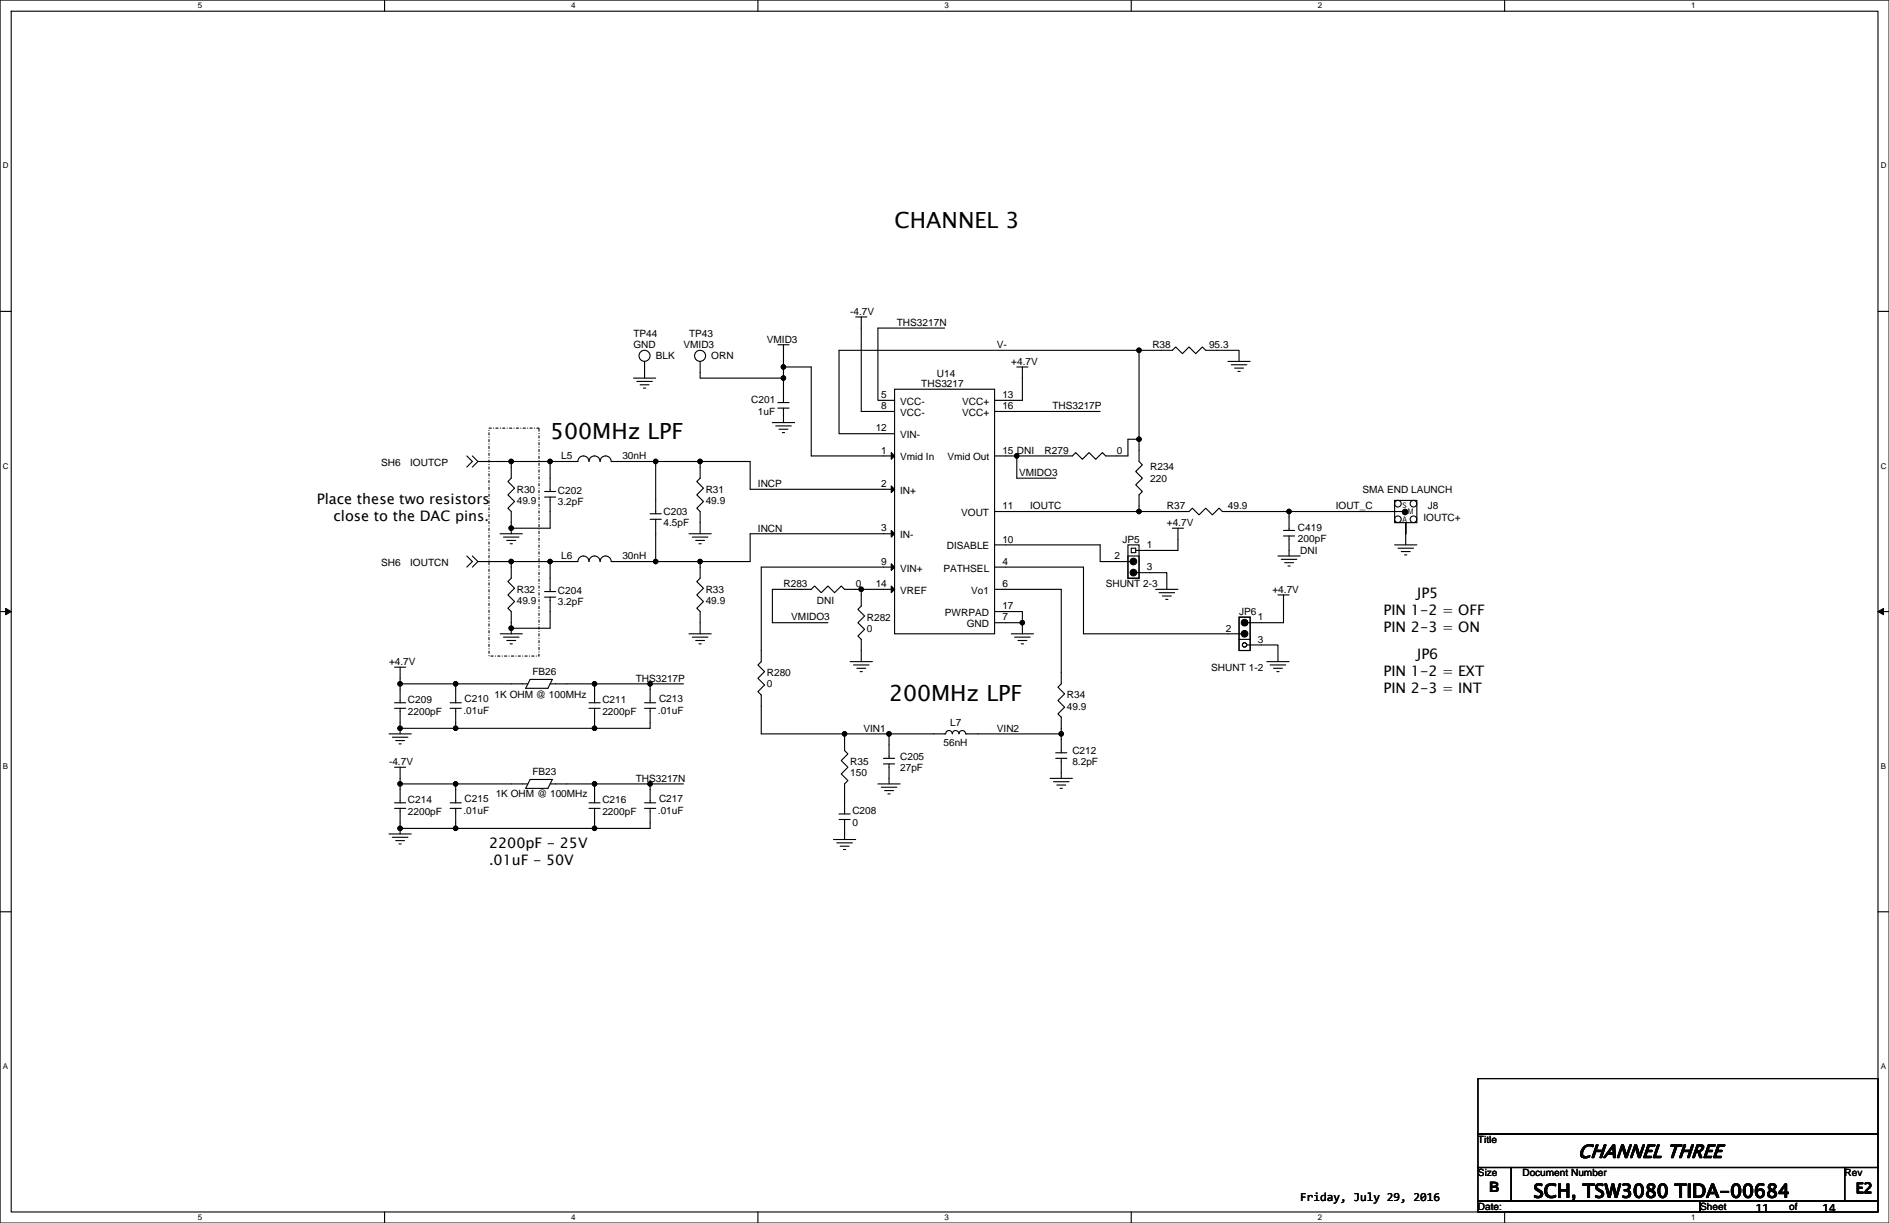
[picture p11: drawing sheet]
<svg xmlns="http://www.w3.org/2000/svg" width="432mm" height="279mm" viewBox="0 0 432 279" stroke-linecap="round" stroke-linejoin="round" font-family="sans-serif">
<path d="M0 0h431.8v279.4h-431.8zM2.6 2.6h426.7v274.3h-426.7z" fill="none" stroke="#000" stroke-width=".25"/>
<g fill="#fff">
<path d="M45.2 .3h1v2h-1z"/>
<path d="M45.2 277.1h1v2.1h-1z"/>
</g>
<path d="M87.9 0v2.6M87.9 276.9v2.5" fill="none" stroke="#000" stroke-width=".25"/>
<g fill="#fff">
<path d="M130.6 .3h1v2h-1z"/>
<path d="M130.6 277.1h1v2.1h-1z"/>
</g>
<path d="M173.2 0v2.6M173.2 276.9v2.5" fill="none" stroke="#000" stroke-width=".25"/>
<g fill="#fff">
<path d="M215.9 .3h1v2h-1z"/>
<path d="M215.9 277.1h1v2.1h-1z"/>
</g>
<path d="M258.6 0v2.6M258.6 276.9v2.5" fill="none" stroke="#000" stroke-width=".25"/>
<g fill="#fff">
<path d="M301.3 .3h1v2h-1z"/>
<path d="M301.3 277.1h1v2.1h-1z"/>
</g>
<path d="M343.9 0v2.6M343.9 276.9v2.5" fill="none" stroke="#000" stroke-width=".25"/>
<g fill="#fff">
<path d="M386.6 .3h1v2h-1z"/>
<path d="M386.6 277.1h1v2.1h-1z"/>
<path d="M.7 36.9h1.2v2h-1.2z"/>
<path d="M429.9 36.9h1.3v2h-1.3z"/>
<path d="M.7 105.4h1.2v2.1h-1.2z"/>
<path d="M429.9 105.4h1.3v2.1h-1.3z"/>
</g>
<path d="M0 71.1h2.6M429.3 71.1h2.5" fill="none" stroke="#000" stroke-width=".25"/>
<g fill="#fff">
<path d="M.7 174h1.2v2h-1.2z"/>
<path d="M429.9 174h1.2v2h-1.2z"/>
</g>
<path d="M0 139.7h2.6M429.3 139.7h2.5" fill="none" stroke="#000" stroke-width=".25"/>
<path d="M1.3 139l1.3 .7-1.3 .7zM429.3 139.7l1.3-.7v1.4z" fill="#000" stroke="#000" stroke-width=".23"/>
<g fill="#fff">
<path d="M.7 242.6h1.2v2h-1.2z"/>
<path d="M429.9 242.6h1.2v2h-1.2z"/>
</g>
<g fill="none" stroke="#000" stroke-width=".25">
<path d="M177.8 78.8h2.6M179.1 78.8v5M195.6 72.4h2.5M196.9 72.4v21.6h7.6M215.9 75h-15.2v16.5h3.8M144.8 86.4h5.1M145.6 87.1h3.5M146.3 87.9h2.1M147.1 88.7h.5M147.3 82.6v3.8M160 82.6v3.8h19.1M176.6 96.5h5"/>
<path d="M177.3 97.3h3.6M177.8 92h2.6M177.8 93.2h2.6M178.1 98.1h2M178.8 98.8h.5M179.1 83.8h6.3v20.4h19.1M179.1 83.8v2.6M179.1 86.4v5.6M179.1 93.2v3.3M204.5 88.9h22.9v55.9h-22.9zM227.4 94h24.1M232.4 83.8h2.6"/>
<path d="M233.7 83.8v7.7h-6.3M260.4 80v20.4M260.4 80h7.6l.8-.7 1.5 1.5 1.5-1.5 1.5 1.5 1.5-1.5 .8 .7h7.6v2.6M260.4 80h-68.6v19.1h12.7M280.7 82.6h5.1M281.5 83.3h3.5M282.2 84.1h2M283 84.9h.5M106.7 104.2l1.3 1.2-1.3 1.3M108 104.2l1.2 1.2M109.2 105.4l-1.2 1.3M109.2 105.4h7.7"/>
<path d="M116.9 105.4v3.8l-.8 .8 1.5 1.5-1.5 1.6 1.5 1.5-1.5 1.5 .8 .8v3.8M116.9 105.4h8.9M124.5 112.3h2.5M124.5 113.6h2.5M125.8 113.6v7.1h-8.9M125.8 105.4v6.9M137.2 105.4a1.27 1.27 0 0 0-1.3-1.2 1.27 1.27 0 0 0-1.3 1.2 1.26 1.26 0 0 0-1.2-1.2 1.26 1.26 0 0 0-1.3 1.2h-6.3M137.2 105.4a1.27 1.27 0 0 1 1.3-1.2 1.27 1.27 0 0 1 1.2 1.2h10.2M148.6 117.4h2.6M148.6 118.6h2.6M149.9 118.6v9.7M149.9 105.4v12"/>
<path d="M149.9 105.4h10.1M160 105.4h11.5v6.4h33M160 105.4v3.8l-.7 .8 1.5 1.5-1.5 1.6 1.5 1.5-1.5 1.5 .7 .8v5M227.4 116.9h33M227.4 104.2h5M232.4 104.2v5h8.9M260.4 100.4v5l.7 .8-1.5 1.5 1.5 1.5-1.5 1.6 1.5 1.5-.7 .8v3.8M260.4 100.4h-2.6v3.8h-5l-.8-.8-1.5 1.5-1.6-1.5-1.5 1.5-1.5-1.5-.8 .8h-12.7M294.7 116.9h-15.3l-.7-.8-1.6 1.5-1.5-1.5-1.5 1.5-1.5-1.5-.8 .8h-11.4M294.7 116.9v4.3M294.7 116.9h25.9M318.8 114.3h5.1v5.1h-5.1z"/>
<path d="M321.3 119.4v5.1M106.7 127l1.3 1.3-1.3 1.3M108 127l1.2 1.3M109.2 128.3l-1.2 1.3M109.2 128.3h7.7M114.3 121.9h5.1M115.1 122.7h3.5M115.8 123.5h2.1M116.6 124.2h.5M116.9 120.7v1.2M116.9 128.3v3.8l-.8 .8 1.5 1.5-1.5 1.5 1.5 1.5-1.5 1.6 .8 .7v3.8M116.9 128.3h8.9"/>
<path d="M124.5 135.1h2.5M124.5 136.4h2.5M125.8 128.3v6.8M125.8 136.4v7.1h-8.9M137.2 128.3a1.27 1.27 0 0 0-1.3-1.3 1.27 1.27 0 0 0-1.3 1.3 1.26 1.26 0 0 0-1.2-1.3 1.26 1.26 0 0 0-1.3 1.3h-6.3M137.2 128.3a1.27 1.27 0 0 1 1.3-1.3 1.27 1.27 0 0 1 1.2 1.3h10.2M149.9 128.3h10.1M157.5 121.9h5.1M158.3 122.7h3.5M159 123.5h2.1M159.8 124.2h.5M160 128.3v3.8l-.7 .8 1.5 1.5-1.5 1.5 1.5 1.5-1.5 1.6 .7 .7v5.1"/>
<path d="M196.9 134.6h7.6M196.9 134.6v3.9l-.8 .7 1.5 1.5-1.5 1.6 1.5 1.5-1.5 1.5 .8 .8v5.1M196.9 134.6h-3.8l-.8-.7-1.5 1.5-1.5-1.5-1.6 1.5-1.5-1.5-.8 .7h-8.8v7.7h12.7M204.5 121.9h-33v6.4h-11.5M204.5 129.6h-30.5v21.6l-.8 .7 1.6 1.5-1.6 1.6 1.6 1.5-1.6 1.5 .8 .8v8.9h19.1M227.4 139.7h6.3v2.6M227.4 134.6h15.2v21.6l-.8 .8 1.6 1.5-1.6 1.5 1.6 1.6-1.6 1.5 .8 .8v3.8M227.4 129.6h20.3v15.2h36.3M227.4 124.5h24.1v3.8h7.1M257.8 124.5h2.6v7.6h-2.6zM257.8 127h2.6v5.1h-2.6zM258.6 125.2h1v1.1h-1z"/>
<path d="M259.6 130.8h7.1v3.8M264.2 134.6h5.1M264.9 135.4h3.6M265.7 136.2h2M266.5 136.9h.5M268 120.7h2.5M269.3 120.7v5.1h-9.7M292.1 127h5.1M292.1 135.9h2.6M292.9 127.8h3.5M293.4 121.2h2.5M293.4 122.4h2.5"/>
<path d="M293.4 135.9v6.4h-8.4M293.6 128.5h2.1M294.4 129.3h.5M294.7 122.4v4.6M318.8 124.5h5.1M319.6 125.2h3.5M320.3 126h2M321.1 126.8h.5M90.2 152.4h2.5M91.5 152.4v3.8M91.5 156.2h12.7M91.5 156.2v4.3"/>
<path d="M104.2 156.2v4.3M114.3 144.8h5.1M115.1 145.6h3.5M115.8 146.3h2.1M116.6 147.1h.5M116.9 143.5v1.3M120.7 156.2h-16.5M121.2 155.2h5.1l-1.1 2h-5zM125.8 156.2h10.1M135.9 156.2v4.3M135.9 156.2h12.7M148.6 156.2h7.6"/>
<path d="M148.6 156.2v4.3M157.5 144.8h5.1M158.3 145.6h3.5M159 146.3h2.1M159.8 147.1h.5M194.3 151.2h5.1M195.1 151.9h3.5M195.9 152.7h2M196.6 153.4h.5M227.4 142.3h6.3M231.2 144.8h5M231.9 145.6h3.6"/>
<path d="M232.7 146.3h2M233.4 147.1h.6M233.7 142.3v2.5M283.2 141h2.6v7.6h-2.6zM283.2 146.1h2.6M284 141.8h1v1h-1zM285 147.3h7.1v3.9M289.6 151.2h5.1M290.3 151.9h3.6M291.1 152.7h2M291.9 153.4h.5M88.9 167.7h5.1"/>
<path d="M89.7 168.4h3.5M90.2 175.3h2.5M90.2 160.5h2.5M90.2 161.8h2.5M90.4 169.2h2.1M91.2 169.9h.5M91.5 175.3v3.8M91.5 161.8v4.6M91.5 166.4h12.7M91.5 166.4v1.3M91.5 179.1h12.7M91.5 179.1v4.3"/>
<path d="M102.9 160.5h2.5M102.9 161.8h2.5M104.2 166.4h31.7M104.2 161.8v4.6M104.2 179.1v4.3M104.2 179.1h16.5M121.2 178.1h5.1l-1.1 2h-5zM125.8 179.1h10.1M134.6 160.5h2.6M134.6 161.8h2.6M135.9 161.8v4.6M135.9 179.1v4.3"/>
<path d="M135.9 179.1h12.7M147.3 160.5h2.6M147.3 161.8h2.6M148.6 179.1h7.6M148.6 161.8v4.6h-12.7M148.6 179.1v4.3M193.1 167.7h10.1M193.1 167.7v3.8l.7 .7-1.5 1.6 1.5 1.5-1.5 1.5 1.5 1.5-.7 .8v6.8M200.7 179.1h5.1M201.4 179.9h3.6M202 173.2h2.5M202 174.5h2.5"/>
<path d="M203.2 174.5v4.6M203.2 167.7v5.5M220.7 167.6a.76 .76 0 0 0-.7-.7 .76 .76 0 0 0-.8 .7 .76 .76 0 0 0-.8-.7 .76 .76 0 0 0-.7 .7 .75 .75 0 0 0-.8-.7 .75 .75 0 0 0-.7 .8h-13M220.7 167.7h21.9M240.1 177.8h5M240.8 178.6h3.6M241.3 172h2.6M241.3 173.2h2.6M241.6 179.3h2M242.6 167.7v4.3M242.6 173.2v4.6M88.9 190.5h5.1"/>
<path d="M89.7 191.3h3.5M90.2 183.4h2.5M90.2 184.7h2.5M90.4 192h2.1M91.2 192.8h.5M91.5 184.7v4.6M91.5 189.3h12.7M91.5 189.3v1.2M102.9 183.4h2.5M102.9 184.7h2.5M104.2 189.3h31.7M104.2 184.7v4.6"/>
<path d="M134.6 183.4h2.6M134.6 184.7h2.6M135.9 184.7v4.6M147.3 183.4h2.6M147.3 184.7h2.6M148.6 184.7v4.6h-12.7M190.5 191.8h5.1M191.3 192.6h3.5M191.8 185.9h2.5M191.8 187.2h2.5M192 193.3h2.1M192.8 194.1h.5"/>
<path d="M193.1 187.2v4.6M202.2 180.6h2M203 181.4h.5M242.3 180.1h.5M0 208.3h2.6M429.3 208.3h2.5M337.8 246.4h91.5v12.7h-91.5zM337.8 259.1h91.5v7.6h-91.5zM337.8 266.7h7.7v7.6h-7.7zM337.8 274.3h50.8v2.6h-50.8zM345.5 266.7h76.2v7.6h-76.2zM388.6 274.3h40.7v2.6h-40.7z"/>
<path d="M421.7 266.7h7.6v7.6h-7.6z"/>
<circle cx="147.3" cy="81.3" r="1.26"/>
<circle cx="160" cy="81.3" r="1.26"/>
<circle cx="319.5" cy="118.6" r=".76"/>
<circle cx="319.5" cy="115.1" r=".76"/>
<circle cx="323.1" cy="115.1" r=".76"/>
<circle cx="323.1" cy="118.6" r=".76"/>
<circle cx="259.1" cy="128.3" r=".5"/>
<circle cx="259.1" cy="130.8" r=".5"/>
<circle cx="284.5" cy="144.8" r=".5"/>
<circle cx="284.5" cy="147.3" r=".5"/>
</g>
<path d="M111.8 97.8h11.4v52.1h-11.4z" fill="none" stroke="#000" stroke-width=".25" stroke-dasharray=".5 .5 0 .5"/>
<g fill="#000" stroke="#000" stroke-width=".25">
<path d="M203.7 103.4l.8 .8-.8 .7zM203.7 111l.8 .8-.8 .7zM203.7 128.8l.8 .8-.8 .7zM203.7 121.2l.8 .7-.8 .8zM203.7 133.9l.8 .7-.8 .8z"/>
<circle cx="179.1" cy="86.4" r=".5"/>
<circle cx="179.1" cy="83.8" r=".5"/>
<circle cx="260.4" cy="80" r=".5"/>
<circle cx="116.8" cy="105.4" r=".5"/>
<circle cx="125.7" cy="105.4" r=".5"/>
<circle cx="149.9" cy="105.4" r=".5"/>
<circle cx="160" cy="105.4" r=".5"/>
<circle cx="232.4" cy="104.1" r=".5"/>
<circle cx="260.4" cy="116.8" r=".5"/>
<circle cx="260.4" cy="100.3" r=".5"/>
<circle cx="294.6" cy="116.8" r=".5"/>
<circle cx="321.2" cy="117" r=".62"/>
<circle cx="116.8" cy="128.3" r=".5"/>
<circle cx="116.8" cy="120.7" r=".5"/>
<circle cx="125.7" cy="128.3" r=".5"/>
<circle cx="149.9" cy="128.3" r=".5"/>
<circle cx="160" cy="128.3" r=".5"/>
<circle cx="196.9" cy="134.6" r=".5"/>
<circle cx="259.1" cy="130.8" r=".76"/>
<circle cx="259.1" cy="128.3" r=".76"/>
<circle cx="91.4" cy="156.2" r=".5"/>
<circle cx="104.1" cy="156.2" r=".5"/>
<circle cx="116.8" cy="143.5" r=".5"/>
<circle cx="135.9" cy="156.2" r=".5"/>
<circle cx="148.6" cy="156.2" r=".5"/>
<circle cx="233.7" cy="142.2" r=".5"/>
<circle cx="284.5" cy="144.8" r=".76"/>
<circle cx="284.5" cy="142.2" r=".76"/>
<circle cx="91.4" cy="179.1" r=".5"/>
<circle cx="91.4" cy="166.4" r=".5"/>
<circle cx="104.1" cy="179.1" r=".5"/>
<circle cx="104.1" cy="166.4" r=".5"/>
<circle cx="135.9" cy="179.1" r=".5"/>
<circle cx="135.9" cy="166.4" r=".5"/>
<circle cx="148.6" cy="179.1" r=".5"/>
<circle cx="193" cy="167.6" r=".5"/>
<circle cx="203.2" cy="167.6" r=".5"/>
<circle cx="242.6" cy="167.6" r=".5"/>
<circle cx="91.4" cy="189.2" r=".5"/>
<circle cx="104.1" cy="189.2" r=".5"/>
<circle cx="135.9" cy="189.2" r=".5"/>
</g>
<g font-size="5.1">
<text x="204.5" y="52.1">CHANNEL 3</text>
<text x="125.8" y="100.4">500MHz LPF</text>
<text x="203.2" y="160.1">200MHz LPF</text>
</g>
<g font-size="4.3">
<text x="360.7" y="264.5">CHANNEL THREE</text>
<text x="350.5" y="273.6">SCH, TSW3080 TIDA-00684</text>
</g>
<g font-size="3.3">
<text x="72.4" y="115.1">Place these two resistors</text>
<text x="76.2" y="118.9">close to the DAC pins.</text>
<text x="323.9" y="136.7">JP5</text>
<text x="316.3" y="140.5">PIN 1-2 = OFF</text>
<text x="316.3" y="144.3">PIN 2-3 = ON</text>
<text x="316.3" y="154.5">PIN 1-2 = EXT</text>
<text x="323.9" y="150.7">JP6</text>
<text x="316.3" y="158.3">PIN 2-3 = INT</text>
<text x="111.8" y="193.8">2200pF - 25V</text>
<text x="111.8" y="197.7">.01uF - 50V</text>
<text x="340.4" y="272.3">B</text>
<text x="424.2" y="272.6">E2</text>
</g>
<g font-size="2.8">
<text x="297.2" y="274.4">Friday, July 29, 2016</text>
<text x="401.3" y="276.9">11</text>
<text x="416.6" y="276.9">14</text>
</g>
<g font-size="2.3">
<text x="194.3" y="71.9">-4.7V</text>
<text x="144.8" y="77">TP44</text>
<text x="157.5" y="77">TP43</text>
<text x="205" y="74.4">THS3217N</text>
<text x="144.8" y="79.5">GND</text>
<text x="149.9" y="82.1">BLK</text>
<text x="156.2" y="79.5">VMID3</text>
<text x="162.6" y="82.1">ORN</text>
<text x="175.3" y="78.3">VMID3</text>
<text x="227.9" y="79.5">V-</text>
<text x="231.2" y="83.4">+4.7V</text>
<text x="263.4" y="79.5">R38</text>
<text x="276.4" y="79.5">95.3</text>
<text x="210.6" y="88.4">THS3217</text>
<text x="214.1" y="86.1">U14</text>
<text x="171.7" y="92">C201</text>
<text x="173.2" y="94.8">1uF</text>
<text x="201.4" y="90.9">5</text>
<text x="201.4" y="93.5">8</text>
<text x="205.8" y="92.5">VCC-</text>
<text x="205.8" y="95">VCC-</text>
<text x="219.9" y="92.5">VCC+</text>
<text x="219.9" y="95">VCC+</text>
<text x="229.1" y="90.9">13</text>
<text x="229.1" y="93.5">16</text>
<text x="240.6" y="93.5">THS3217P</text>
<text x="200.2" y="98.6">12</text>
<text x="205.8" y="100.1">VIN-</text>
<text x="87.1" y="106.5">SH6</text>
<text x="93.7" y="106.5">IOUTCP</text>
<text x="128.3" y="104.9">L5</text>
<text x="142.3" y="104.9">30nH</text>
<text x="201.4" y="103.6">1</text>
<text x="205.8" y="105.2">Vmid In</text>
<text x="216.6" y="105.2">Vmid Out</text>
<text x="229.1" y="103.6">15 DNI</text>
<text x="238.8" y="103.7">R279</text>
<text x="255.3" y="103.7">0</text>
<text x="262.9" y="107.5">R234</text>
<text x="118.1" y="112.6">R30</text>
<text x="127.5" y="112.8">C202</text>
<text x="161.3" y="112.6">R31</text>
<text x="173.2" y="111.3">INCP</text>
<text x="201.4" y="111.3">2</text>
<text x="205.8" y="112.8">IN+</text>
<text x="232.9" y="108.7">VMIDO3</text>
<text x="262.9" y="110">220</text>
<text x="311.4" y="112.6">SMA END LAUNCH</text>
<text x="118.1" y="115.1">49.9</text>
<text x="127.5" y="115.4">3.2pF</text>
<text x="151.7" y="117.6">C203</text>
<text x="161.3" y="115.1">49.9</text>
<text x="219.7" y="117.9">VOUT</text>
<text x="229.1" y="116.3">11</text>
<text x="235.5" y="116.4">IOUTC</text>
<text x="266.7" y="116.4">R37</text>
<text x="280.7" y="116.4">49.9</text>
<text x="305.3" y="116.2">IOUT_C</text>
<text x="325.4" y="118.9">IOUTC+</text>
<text x="326.4" y="116.4">J8</text>
<text x="151.7" y="120.2">4.5pF</text>
<text x="173.2" y="121.4">INCN</text>
<text x="201.4" y="121.4">3</text>
<text x="205.8" y="123">IN-</text>
<text x="216.4" y="125.5">DISABLE</text>
<text x="229.1" y="124">10</text>
<text x="256.6" y="124">JP5</text>
<text x="262.1" y="125.2">1</text>
<text x="266.7" y="120.2">+4.7V</text>
<text x="296.7" y="121.2">C419</text>
<text x="296.7" y="123.7">200pF</text>
<text x="87.1" y="129.3">SH6</text>
<text x="93.7" y="129.3">IOUTCN</text>
<text x="128.3" y="127.8">L6</text>
<text x="142.3" y="127.8">30nH</text>
<text x="201.4" y="129">9</text>
<text x="205.8" y="130.6">VIN+</text>
<text x="215.6" y="130.6">PATHSEL</text>
<text x="229.1" y="129">4</text>
<text x="254.8" y="127.8">2</text>
<text x="262.1" y="130.3">3</text>
<text x="297.2" y="126.5">DNI</text>
<text x="118.1" y="135.4">R32</text>
<text x="118.1" y="138">49.9</text>
<text x="127.5" y="135.7">C204</text>
<text x="161.3" y="135.4">R33</text>
<text x="161.3" y="138">49.9</text>
<text x="179.1" y="134.2">R283</text>
<text x="186.7" y="138">DNI</text>
<text x="195.6" y="134.2">0</text>
<text x="200.2" y="134.1">14</text>
<text x="205.8" y="135.7">VREF</text>
<text x="222" y="135.7">Vo1</text>
<text x="229.1" y="134.1">6</text>
<text x="252.8" y="134.2">SHUNT 2-3</text>
<text x="290.9" y="135.4">+4.7V</text>
<text x="127.5" y="138.2">3.2pF</text>
<text x="180.9" y="141.8">VMIDO3</text>
<text x="198.1" y="141.8">R282</text>
<text x="216" y="140.8">PWRPAD</text>
<text x="221" y="143.3">GND</text>
<text x="229.1" y="141.7">7</text>
<text x="229.1" y="139.2">17</text>
<text x="283.2" y="140.5">JP6</text>
<text x="287.5" y="141.7">1</text>
<text x="198.1" y="144.3">0</text>
<text x="280.2" y="144.3">2</text>
<text x="287.5" y="146.8">3</text>
<text x="88.9" y="151.9">+4.7V</text>
<text x="121.7" y="154.2">FB26</text>
<text x="145.3" y="155.7">THS3217P</text>
<text x="175.3" y="154.5">R280</text>
<text x="276.9" y="153.2">SHUNT 1-2</text>
<text x="93.2" y="160.6">C209</text>
<text x="106.2" y="160.3">C210</text>
<text x="113.1" y="159.6">1K OHM @ 100MHz</text>
<text x="137.7" y="160.6">C211</text>
<text x="150.6" y="160.3">C213</text>
<text x="175.3" y="157">0</text>
<text x="243.9" y="159.6">R34</text>
<text x="93.2" y="163.4">2200pF</text>
<text x="105.9" y="163.1">.01uF</text>
<text x="137.7" y="163.4">2200pF</text>
<text x="150.4" y="163.1">.01uF</text>
<text x="197.4" y="167.2">VIN1</text>
<text x="217.2" y="165.9">L7</text>
<text x="227.9" y="167.2">VIN2</text>
<text x="243.9" y="162.1">49.9</text>
<text x="205.8" y="173.5">C205</text>
<text x="215.7" y="170.5">56nH</text>
<text x="245.1" y="172.3">C212</text>
<text x="88.9" y="174.8">-4.7V</text>
<text x="121.7" y="177.1">FB23</text>
<text x="145.3" y="178.6">THS3217N</text>
<text x="194.3" y="174.8">R35</text>
<text x="194.3" y="177.3">150</text>
<text x="205.8" y="176.1">27pF</text>
<text x="245.1" y="174.8">8.2pF</text>
<text x="93.2" y="183.4">C214</text>
<text x="105.9" y="186">.01uF</text>
<text x="106.2" y="183.2">C215</text>
<text x="113.3" y="182.2">1K OHM @ 100MHz</text>
<text x="137.7" y="183.4">C216</text>
<text x="150.4" y="186">.01uF</text>
<text x="150.6" y="183.2">C217</text>
<text x="194.8" y="186">C208</text>
<text x="93.2" y="186.2">2200pF</text>
<text x="137.7" y="186.2">2200pF</text>
<text x="194.8" y="188.8">0</text>
<text x="337.8" y="261.2">Title</text>
<text x="337.8" y="268.8">Size</text>
<text x="348" y="268.8">Document Number</text>
<text x="421.7" y="268.8">Rev</text>
<text x="337.8" y="276.4">Date:</text>
<text x="388.6" y="276.4">Sheet</text>
<text x="409" y="276.4">of</text>
</g>
<g font-size="1.8">
<text x="45.2" y="1.9">5</text>
<text x="130.6" y="1.9">4</text>
<text x="215.9" y="1.9">3</text>
<text x="301.3" y="1.9">2</text>
<text x="386.6" y="1.9">1</text>
<text x=".7" y="38.5">D</text>
<text x="429.9" y="38.5">D</text>
<text x=".7" y="107.1">C</text>
<text x="429.9" y="107.1">C</text>
<text x="320.6" y="116.1">S</text>
<text x="320.6" y="119.1">A</text>
<text x="321.8" y="117.4">M</text>
<text x=".7" y="175.6">B</text>
<text x="429.9" y="175.6">B</text>
<text x=".7" y="244.2">A</text>
<text x="429.9" y="244.2">A</text>
<text x="45.2" y="278.8">5</text>
<text x="130.6" y="278.8">4</text>
<text x="215.9" y="278.8">3</text>
<text x="301.3" y="278.8">2</text>
<text x="386.6" y="278.8">1</text>
</g>
</svg>
